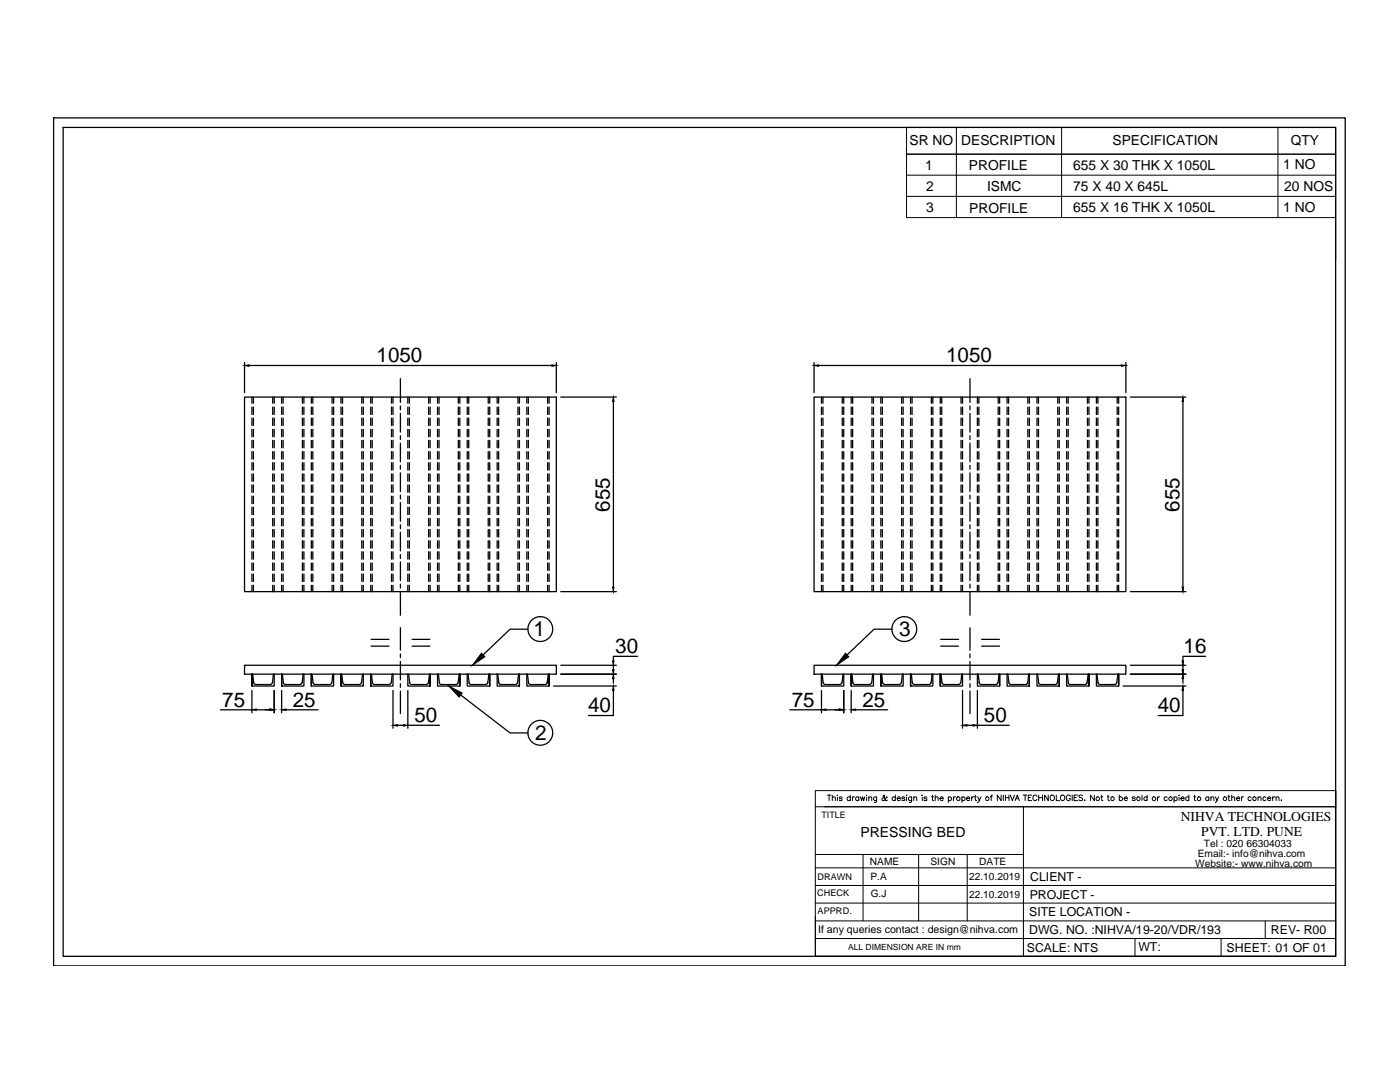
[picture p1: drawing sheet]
<svg xmlns="http://www.w3.org/2000/svg" width="279mm" height="216mm" viewBox="0 0 279 216" stroke-linecap="round" stroke-linejoin="round" font-family="sans-serif">
<!-- layer: 0 -->
<g fill="none" stroke="#000" stroke-width=".25">
<path d="M10.7 23.5h257.8v169.2h-257.8zM12.6 25.4h254v165.4h-254zM48.8 79.2h62.2v38.9h-62.2zM48.8 72.3v6M49.7 72.9h60.4M50.3 79.2v1.3M50.6 79.2v1.3M54.4 79.2v1.3M54.7 79.2v1.3M56.2 79.2v1.3M56.5 79.2v1.3M60.4 79.2v1.3"/>
<path d="M60.6 79.2v1.3M62.1 79.2v1.3M62.4 79.2v1.3M66.3 79.2v1.3M66.6 79.2v1.3M68.1 79.2v1.3M68.4 79.2v1.3M72.2 79.2v1.3M72.5 79.2v1.3M74 79.2v1.3M74.3 79.2v1.3M78.1 79.2v1.3"/>
<path d="M78.4 79.2v1.3M79.9 75.6v4.7M81.4 79.2v1.3M81.7 79.2v1.3M85.5 79.2v1.3M85.8 79.2v1.3M87.3 79.2v1.3M87.6 79.2v1.3M91.5 79.2v1.3M91.8 79.2v1.3M93.2 79.2v1.3M93.5 79.2v1.3"/>
<path d="M97.4 79.2v1.3M97.7 79.2v1.3M99.2 79.2v1.3M99.5 79.2v1.3M103.4 79.2v1.3M103.7 79.2v1.3M105.1 79.2v1.3M105.4 79.2v1.3M109.3 79.2v1.3M109.6 79.2v1.3M111 72.3v6M111.9 79.2h11.1"/>
<path d="M162.5 79.2h62.2v38.9h-62.2zM162.5 72.3v6M163.4 72.9h60.4M163.9 79.2v1.3M164.2 79.2v1.3M168.1 79.2v1.3M168.4 79.2v1.3M169.9 79.2v1.3M170.2 79.2v1.3M174 79.2v1.3M174.3 79.2v1.3M175.8 79.2v1.3"/>
<path d="M176.1 79.2v1.3M179.9 79.2v1.3M180.2 79.2v1.3M181.7 79.2v1.3M182 79.2v1.3M185.9 79.2v1.3M186.2 79.2v1.3M187.6 79.2v1.3M187.9 79.2v1.3M191.8 79.2v1.3M192.1 79.2v1.3M193.6 75.6v4.7"/>
<path d="M195.1 79.2v1.3M195.4 79.2v1.3M199.2 79.2v1.3M199.5 79.2v1.3M201 79.2v1.3M201.3 79.2v1.3M205.1 79.2v1.3M205.4 79.2v1.3M207 79.2v1.3M207.2 79.2v1.3M211.1 79.2v1.3M211.4 79.2v1.3"/>
<path d="M212.9 79.2v1.3M213.2 79.2v1.3M217 79.2v1.3M217.3 79.2v1.3M218.8 79.2v1.3M219.1 79.2v1.3M223 79.2v1.3M223.3 79.2v1.3M224.7 72.3v6M225.6 79.2h11.1M50.3 81.2v1.5M50.3 83.4v1.5"/>
<path d="M50.3 85.7v1.5M50.3 87.9v1.5M50.3 90.1v1.5M50.3 92.3v1.5M50.3 94.6v1.4M50.3 96.8v1.4M50.3 99v1.5M50.6 81.2v1.5M50.6 83.4v1.5M50.6 85.7v1.5M50.6 87.9v1.5M50.6 90.1v1.5"/>
<path d="M50.6 92.3v1.5M50.6 94.6v1.4M50.6 96.8v1.4M50.6 99v1.5M54.4 81.2v1.5M54.4 83.4v1.5M54.4 85.7v1.5M54.4 87.9v1.5M54.4 90.1v1.5M54.4 92.3v1.5M54.4 94.6v1.4M54.4 96.8v1.4"/>
<path d="M54.4 99v1.5M54.7 81.2v1.5M54.7 83.4v1.5M54.7 85.7v1.5M54.7 87.9v1.5M54.7 90.1v1.5M54.7 92.3v1.5M54.7 94.6v1.4M54.7 96.8v1.4M54.7 99v1.5M56.2 81.2v1.5M56.2 83.4v1.5"/>
<path d="M56.2 85.7v1.5M56.2 87.9v1.5M56.2 90.1v1.5M56.2 92.3v1.5M56.2 94.6v1.4M56.2 96.8v1.4M56.2 99v1.5M56.5 81.2v1.5M56.5 83.4v1.5M56.5 85.7v1.5M56.5 87.9v1.5M56.5 90.1v1.5"/>
<path d="M56.5 92.3v1.5M56.5 94.6v1.4M56.5 96.8v1.4M56.5 99v1.5M60.4 81.2v1.5M60.4 83.4v1.5M60.4 85.7v1.5M60.4 87.9v1.5M60.4 90.1v1.5M60.4 92.3v1.5M60.4 94.6v1.4M60.4 96.8v1.4"/>
<path d="M60.4 99v1.5M60.6 81.2v1.5M60.6 83.4v1.5M60.6 85.7v1.5M60.6 87.9v1.5M60.6 90.1v1.5M60.6 92.3v1.5M60.6 94.6v1.4M60.6 96.8v1.4M60.6 99v1.5M62.1 81.2v1.5M62.1 83.4v1.5"/>
<path d="M62.1 85.7v1.5M62.1 87.9v1.5M62.1 90.1v1.5M62.1 92.3v1.5M62.1 94.6v1.4M62.1 96.8v1.4M62.1 99v1.5M62.4 81.2v1.5M62.4 83.4v1.5M62.4 85.7v1.5M62.4 87.9v1.5M62.4 90.1v1.5"/>
<path d="M62.4 92.3v1.5M62.4 94.6v1.4M62.4 96.8v1.4M62.4 99v1.5M66.3 81.2v1.5M66.3 83.4v1.5M66.3 85.7v1.5M66.3 87.9v1.5M66.3 90.1v1.5M66.3 92.3v1.5M66.3 94.6v1.4M66.3 96.8v1.4"/>
<path d="M66.3 99v1.5M66.6 81.2v1.5M66.6 83.4v1.5M66.6 85.7v1.5M66.6 87.9v1.5M66.6 90.1v1.5M66.6 92.3v1.5M66.6 94.6v1.4M66.6 96.8v1.4M66.6 99v1.5M68.1 81.2v1.5M68.1 83.4v1.5"/>
<path d="M68.1 85.7v1.5M68.1 87.9v1.5M68.1 90.1v1.5M68.1 92.3v1.5M68.1 94.6v1.4M68.1 96.8v1.4M68.1 99v1.5M68.4 81.2v1.5M68.4 83.4v1.5M68.4 85.7v1.5M68.4 87.9v1.5M68.4 90.1v1.5"/>
<path d="M68.4 92.3v1.5M68.4 94.6v1.4M68.4 96.8v1.4M68.4 99v1.5M72.2 81.2v1.5M72.2 83.4v1.5M72.2 85.7v1.5M72.2 87.9v1.5M72.2 90.1v1.5M72.2 92.3v1.5M72.2 94.6v1.4M72.2 96.8v1.4"/>
<path d="M72.2 99v1.5M72.5 81.2v1.5M72.5 83.4v1.5M72.5 85.7v1.5M72.5 87.9v1.5M72.5 90.1v1.5M72.5 92.3v1.5M72.5 94.6v1.4M72.5 96.8v1.4M72.5 99v1.5M74 81.2v1.5M74 83.4v1.5"/>
<path d="M74 85.7v1.5M74 87.9v1.5M74 90.1v1.5M74 92.3v1.5M74 94.6v1.4M74 96.8v1.4M74 99v1.5M74.3 81.2v1.5M74.3 83.4v1.5M74.3 85.7v1.5M74.3 87.9v1.5M74.3 90.1v1.5"/>
<path d="M74.3 92.3v1.5M74.3 94.6v1.4M74.3 96.8v1.4M74.3 99v1.5M78.1 81.2v1.5M78.1 83.4v1.5M78.1 85.7v1.5M78.1 87.9v1.5M78.1 90.1v1.5M78.1 92.3v1.5M78.1 94.6v1.4M78.1 96.8v1.4"/>
<path d="M78.1 99v1.5M78.4 81.2v1.5M78.4 83.4v1.5M78.4 85.7v1.5M78.4 87.9v1.5M78.4 90.1v1.5M78.4 92.3v1.5M78.4 94.6v1.4M78.4 96.8v1.4M78.4 99v1.5M79.9 81v.8M79.9 82.5v3.7"/>
<path d="M79.9 86.9v.8M79.9 88.4v3.7M79.9 92.9v.7M79.9 94.3v3.8M79.9 98.8v.8M81.4 81.2v1.5M81.4 83.4v1.5M81.4 85.7v1.5M81.4 87.9v1.5M81.4 90.1v1.5M81.4 92.3v1.5M81.4 94.6v1.4"/>
<path d="M81.4 96.8v1.4M81.4 99v1.5M81.7 81.2v1.5M81.7 83.4v1.5M81.7 85.7v1.5M81.7 87.9v1.5M81.7 90.1v1.5M81.7 92.3v1.5M81.7 94.6v1.4M81.7 96.8v1.4M81.7 99v1.5M85.5 81.2v1.5"/>
<path d="M85.5 83.4v1.5M85.5 85.7v1.5M85.5 87.9v1.5M85.5 90.1v1.5M85.5 92.3v1.5M85.5 94.6v1.4M85.5 96.8v1.4M85.5 99v1.5M85.8 81.2v1.5M85.8 83.4v1.5M85.8 85.7v1.5M85.8 87.9v1.5"/>
<path d="M85.8 90.1v1.5M85.8 92.3v1.5M85.8 94.6v1.4M85.8 96.8v1.4M85.8 99v1.5M87.3 81.2v1.5M87.3 83.4v1.5M87.3 85.7v1.5M87.3 87.9v1.5M87.3 90.1v1.5M87.3 92.3v1.5M87.3 94.6v1.4"/>
<path d="M87.3 96.8v1.4M87.3 99v1.5M87.6 81.2v1.5M87.6 83.4v1.5M87.6 85.7v1.5M87.6 87.9v1.5M87.6 90.1v1.5M87.6 92.3v1.5M87.6 94.6v1.4M87.6 96.8v1.4M87.6 99v1.5M91.5 81.2v1.5"/>
<path d="M91.5 83.4v1.5M91.5 85.7v1.5M91.5 87.9v1.5M91.5 90.1v1.5M91.5 92.3v1.5M91.5 94.6v1.4M91.5 96.8v1.4M91.5 99v1.5M91.8 81.2v1.5M91.8 83.4v1.5M91.8 85.7v1.5M91.8 87.9v1.5"/>
<path d="M91.8 90.1v1.5M91.8 92.3v1.5M91.8 94.6v1.4M91.8 96.8v1.4M91.8 99v1.5M93.2 81.2v1.5M93.2 83.4v1.5M93.2 85.7v1.5M93.2 87.9v1.5M93.2 90.1v1.5M93.2 92.3v1.5M93.2 94.6v1.4"/>
<path d="M93.2 96.8v1.4M93.2 99v1.5M93.5 81.2v1.5M93.5 83.4v1.5M93.5 85.7v1.5M93.5 87.9v1.5M93.5 90.1v1.5M93.5 92.3v1.5M93.5 94.6v1.4M93.5 96.8v1.4M93.5 99v1.5M97.4 81.2v1.5"/>
<path d="M97.4 83.4v1.5M97.4 85.7v1.5M97.4 87.9v1.5M97.4 90.1v1.5M97.4 92.3v1.5M97.4 94.6v1.4M97.4 96.8v1.4M97.4 99v1.5M97.7 81.2v1.5M97.7 83.4v1.5M97.7 85.7v1.5M97.7 87.9v1.5"/>
<path d="M97.7 90.1v1.5M97.7 92.3v1.5M97.7 94.6v1.4M97.7 96.8v1.4M97.7 99v1.5M99.2 81.2v1.5M99.2 83.4v1.5M99.2 85.7v1.5M99.2 87.9v1.5M99.2 90.1v1.5M99.2 92.3v1.5M99.2 94.6v1.4"/>
<path d="M99.2 96.8v1.4M99.2 99v1.5M99.5 81.2v1.5M99.5 83.4v1.5M99.5 85.7v1.5M99.5 87.9v1.5M99.5 90.1v1.5M99.5 92.3v1.5M99.5 94.6v1.4M99.5 96.8v1.4M99.5 99v1.5M103.4 81.2v1.5"/>
<path d="M103.4 83.4v1.5M103.4 85.7v1.5M103.4 87.9v1.5M103.4 90.1v1.5M103.4 92.3v1.5M103.4 94.6v1.4M103.4 96.8v1.4M103.4 99v1.5M103.7 81.2v1.5M103.7 83.4v1.5M103.7 85.7v1.5M103.7 87.9v1.5"/>
<path d="M103.7 90.1v1.5M103.7 92.3v1.5M103.7 94.6v1.4M103.7 96.8v1.4M103.7 99v1.5M105.1 81.2v1.5M105.1 83.4v1.5M105.1 85.7v1.5M105.1 87.9v1.5M105.1 90.1v1.5M105.1 92.3v1.5M105.1 94.6v1.4"/>
<path d="M105.1 96.8v1.4M105.1 99v1.5M105.4 81.2v1.5M105.4 83.4v1.5M105.4 85.7v1.5M105.4 87.9v1.5M105.4 90.1v1.5M105.4 92.3v1.5M105.4 94.6v1.4M105.4 96.8v1.4M105.4 99v1.5M109.3 81.2v1.5"/>
<path d="M109.3 83.4v1.5M109.3 85.7v1.5M109.3 87.9v1.5M109.3 90.1v1.5M109.3 92.3v1.5M109.3 94.6v1.4M109.3 96.8v1.4M109.3 99v1.5M109.6 81.2v1.5M109.6 83.4v1.5M109.6 85.7v1.5M109.6 87.9v1.5"/>
<path d="M109.6 90.1v1.5M109.6 92.3v1.5M109.6 94.6v1.4M109.6 96.8v1.4M109.6 99v1.5M122.4 80.1v37.1M163.9 81.2v1.5M163.9 83.4v1.5M163.9 85.7v1.5M163.9 87.9v1.5M163.9 90.1v1.5M163.9 92.3v1.5"/>
<path d="M163.9 94.6v1.4M163.9 96.8v1.4M163.9 99v1.5M164.2 81.2v1.5M164.2 83.4v1.5M164.2 85.7v1.5M164.2 87.9v1.5M164.2 90.1v1.5M164.2 92.3v1.5M164.2 94.6v1.4M164.2 96.8v1.4M164.2 99v1.5"/>
<path d="M168.1 81.2v1.5M168.1 83.4v1.5M168.1 85.7v1.5M168.1 87.9v1.5M168.1 90.1v1.5M168.1 92.3v1.5M168.1 94.6v1.4M168.1 96.8v1.4M168.1 99v1.5M168.4 81.2v1.5M168.4 83.4v1.5M168.4 85.7v1.5"/>
<path d="M168.4 87.9v1.5M168.4 90.1v1.5M168.4 92.3v1.5M168.4 94.6v1.4M168.4 96.8v1.4M168.4 99v1.5M169.9 81.2v1.5M169.9 83.4v1.5M169.9 85.7v1.5M169.9 87.9v1.5M169.9 90.1v1.5M169.9 92.3v1.5"/>
<path d="M169.9 94.6v1.4M169.9 96.8v1.4M169.9 99v1.5M170.2 81.2v1.5M170.2 83.4v1.5M170.2 85.7v1.5M170.2 87.9v1.5M170.2 90.1v1.5M170.2 92.3v1.5M170.2 94.6v1.4M170.2 96.8v1.4M170.2 99v1.5"/>
<path d="M174 81.2v1.5M174 83.4v1.5M174 85.7v1.5M174 87.9v1.5M174 90.1v1.5M174 92.3v1.5M174 94.6v1.4M174 96.8v1.4M174 99v1.5M174.3 81.2v1.5M174.3 83.4v1.5M174.3 85.7v1.5"/>
<path d="M174.3 87.9v1.5M174.3 90.1v1.5M174.3 92.3v1.5M174.3 94.6v1.4M174.3 96.8v1.4M174.3 99v1.5M175.8 81.2v1.5M175.8 83.4v1.5M175.8 85.7v1.5M175.8 87.9v1.5M175.8 90.1v1.5M175.8 92.3v1.5"/>
<path d="M175.8 94.6v1.4M175.8 96.8v1.4M175.8 99v1.5M176.1 81.2v1.5M176.1 83.4v1.5M176.1 85.7v1.5M176.1 87.9v1.5M176.1 90.1v1.5M176.1 92.3v1.5M176.1 94.6v1.4M176.1 96.8v1.4M176.1 99v1.5"/>
<path d="M179.9 81.2v1.5M179.9 83.4v1.5M179.9 85.7v1.5M179.9 87.9v1.5M179.9 90.1v1.5M179.9 92.3v1.5M179.9 94.6v1.4M179.9 96.8v1.4M179.9 99v1.5M180.2 81.2v1.5M180.2 83.4v1.5M180.2 85.7v1.5"/>
<path d="M180.2 87.9v1.5M180.2 90.1v1.5M180.2 92.3v1.5M180.2 94.6v1.4M180.2 96.8v1.4M180.2 99v1.5M181.7 81.2v1.5M181.7 83.4v1.5M181.7 85.7v1.5M181.7 87.9v1.5M181.7 90.1v1.5M181.7 92.3v1.5"/>
<path d="M181.7 94.6v1.4M181.7 96.8v1.4M181.7 99v1.5M182 81.2v1.5M182 83.4v1.5M182 85.7v1.5M182 87.9v1.5M182 90.1v1.5M182 92.3v1.5M182 94.6v1.4M182 96.8v1.4M182 99v1.5"/>
<path d="M185.9 81.2v1.5M185.9 83.4v1.5M185.9 85.7v1.5M185.9 87.9v1.5M185.9 90.1v1.5M185.9 92.3v1.5M185.9 94.6v1.4M185.9 96.8v1.4M185.9 99v1.5M186.2 81.2v1.5M186.2 83.4v1.5M186.2 85.7v1.5"/>
<path d="M186.2 87.9v1.5M186.2 90.1v1.5M186.2 92.3v1.5M186.2 94.6v1.4M186.2 96.8v1.4M186.2 99v1.5M187.6 81.2v1.5M187.6 83.4v1.5M187.6 85.7v1.5M187.6 87.9v1.5M187.6 90.1v1.5M187.6 92.3v1.5"/>
<path d="M187.6 94.6v1.4M187.6 96.8v1.4M187.6 99v1.5M187.9 81.2v1.5M187.9 83.4v1.5M187.9 85.7v1.5M187.9 87.9v1.5M187.9 90.1v1.5M187.9 92.3v1.5M187.9 94.6v1.4M187.9 96.8v1.4M187.9 99v1.5"/>
<path d="M191.8 81.2v1.5M191.8 83.4v1.5M191.8 85.7v1.5M191.8 87.9v1.5M191.8 90.1v1.5M191.8 92.3v1.5M191.8 94.6v1.4M191.8 96.8v1.4M191.8 99v1.5M192.1 81.2v1.5M192.1 83.4v1.5M192.1 85.7v1.5"/>
<path d="M192.1 87.9v1.5M192.1 90.1v1.5M192.1 92.3v1.5M192.1 94.6v1.4M192.1 96.8v1.4M192.1 99v1.5M193.6 81v.8M193.6 82.5v3.7M193.6 86.9v.8M193.6 88.4v3.7M193.6 92.9v.7M193.6 94.3v3.8"/>
<path d="M193.6 98.8v.8M195.1 81.2v1.5M195.1 83.4v1.5M195.1 85.7v1.5M195.1 87.9v1.5M195.1 90.1v1.5M195.1 92.3v1.5M195.1 94.6v1.4M195.1 96.8v1.4M195.1 99v1.5M195.4 81.2v1.5M195.4 83.4v1.5"/>
<path d="M195.4 85.7v1.5M195.4 87.9v1.5M195.4 90.1v1.5M195.4 92.3v1.5M195.4 94.6v1.4M195.4 96.8v1.4M195.4 99v1.5M199.2 81.2v1.5M199.2 83.4v1.5M199.2 85.7v1.5M199.2 87.9v1.5M199.2 90.1v1.5"/>
<path d="M199.2 92.3v1.5M199.2 94.6v1.4M199.2 96.8v1.4M199.2 99v1.5M199.5 81.2v1.5M199.5 83.4v1.5M199.5 85.7v1.5M199.5 87.9v1.5M199.5 90.1v1.5M199.5 92.3v1.5M199.5 94.6v1.4M199.5 96.8v1.4"/>
<path d="M199.5 99v1.5M201 81.2v1.5M201 83.4v1.5M201 85.7v1.5M201 87.9v1.5M201 90.1v1.5M201 92.3v1.5M201 94.6v1.4M201 96.8v1.4M201 99v1.5M201.3 81.2v1.5M201.3 83.4v1.5"/>
<path d="M201.3 85.7v1.5M201.3 87.9v1.5M201.3 90.1v1.5M201.3 92.3v1.5M201.3 94.6v1.4M201.3 96.8v1.4M201.3 99v1.5M205.1 81.2v1.5M205.1 83.4v1.5M205.1 85.7v1.5M205.1 87.9v1.5M205.1 90.1v1.5"/>
<path d="M205.1 92.3v1.5M205.1 94.6v1.4M205.1 96.8v1.4M205.1 99v1.5M205.4 81.2v1.5M205.4 83.4v1.5M205.4 85.7v1.5M205.4 87.9v1.5M205.4 90.1v1.5M205.4 92.3v1.5M205.4 94.6v1.4M205.4 96.8v1.4"/>
<path d="M205.4 99v1.5M207 81.2v1.5M207 83.4v1.5M207 85.7v1.5M207 87.9v1.5M207 90.1v1.5M207 92.3v1.5M207 94.6v1.4M207 96.8v1.4M207 99v1.5M207.2 81.2v1.5M207.2 83.4v1.5"/>
<path d="M207.2 85.7v1.5M207.2 87.9v1.5M207.2 90.1v1.5M207.2 92.3v1.5M207.2 94.6v1.4M207.2 96.8v1.4M207.2 99v1.5M211.1 81.2v1.5M211.1 83.4v1.5M211.1 85.7v1.5M211.1 87.9v1.5M211.1 90.1v1.5"/>
<path d="M211.1 92.3v1.5M211.1 94.6v1.4M211.1 96.8v1.4M211.1 99v1.5M211.4 81.2v1.5M211.4 83.4v1.5M211.4 85.7v1.5M211.4 87.9v1.5M211.4 90.1v1.5M211.4 92.3v1.5M211.4 94.6v1.4M211.4 96.8v1.4"/>
<path d="M211.4 99v1.5M212.9 81.2v1.5M212.9 83.4v1.5M212.9 85.7v1.5M212.9 87.9v1.5M212.9 90.1v1.5M212.9 92.3v1.5M212.9 94.6v1.4M212.9 96.8v1.4M212.9 99v1.5M213.2 81.2v1.5M213.2 83.4v1.5"/>
<path d="M213.2 85.7v1.5M213.2 87.9v1.5M213.2 90.1v1.5M213.2 92.3v1.5M213.2 94.6v1.4M213.2 96.8v1.4M213.2 99v1.5M217 81.2v1.5M217 83.4v1.5M217 85.7v1.5M217 87.9v1.5M217 90.1v1.5"/>
<path d="M217 92.3v1.5M217 94.6v1.4M217 96.8v1.4M217 99v1.5M217.3 81.2v1.5M217.3 83.4v1.5M217.3 85.7v1.5M217.3 87.9v1.5M217.3 90.1v1.5M217.3 92.3v1.5M217.3 94.6v1.4M217.3 96.8v1.4"/>
<path d="M217.3 99v1.5M218.8 81.2v1.5M218.8 83.4v1.5M218.8 85.7v1.5M218.8 87.9v1.5M218.8 90.1v1.5M218.8 92.3v1.5M218.8 94.6v1.4M218.8 96.8v1.4M218.8 99v1.5M219.1 81.2v1.5M219.1 83.4v1.5"/>
<path d="M219.1 85.7v1.5M219.1 87.9v1.5M219.1 90.1v1.5M219.1 92.3v1.5M219.1 94.6v1.4M219.1 96.8v1.4M219.1 99v1.5M223 81.2v1.5M223 83.4v1.5M223 85.7v1.5M223 87.9v1.5M223 90.1v1.5"/>
<path d="M223 92.3v1.5M223 94.6v1.4M223 96.8v1.4M223 99v1.5M223.3 81.2v1.5M223.3 83.4v1.5M223.3 85.7v1.5M223.3 87.9v1.5M223.3 90.1v1.5M223.3 92.3v1.5M223.3 94.6v1.4M223.3 96.8v1.4"/>
<path d="M223.3 99v1.5M236.1 80.1v37.1M50.3 101.2v1.5M50.3 103.4v1.5M50.3 105.6v1.5M50.3 107.9v1.5M50.3 110.1v1.5M50.3 112.3v1.5M50.3 114.5v1.5M50.3 116.8v1.3M50.6 101.2v1.5M50.6 103.4v1.5"/>
<path d="M50.6 105.6v1.5M50.6 107.9v1.5M50.6 110.1v1.5M50.6 112.3v1.5M50.6 114.5v1.5M50.6 116.8v1.3M54.4 101.2v1.5M54.4 103.4v1.5M54.4 105.6v1.5M54.4 107.9v1.5M54.4 110.1v1.5M54.4 112.3v1.5"/>
<path d="M54.4 114.5v1.5M54.4 116.8v1.3M54.7 101.2v1.5M54.7 103.4v1.5M54.7 105.6v1.5M54.7 107.9v1.5M54.7 110.1v1.5M54.7 112.3v1.5M54.7 114.5v1.5M54.7 116.8v1.3M56.2 101.2v1.5M56.2 103.4v1.5"/>
<path d="M56.2 105.6v1.5M56.2 107.9v1.5M56.2 110.1v1.5M56.2 112.3v1.5M56.2 114.5v1.5M56.2 116.8v1.3M56.5 101.2v1.5M56.5 103.4v1.5M56.5 105.6v1.5M56.5 107.9v1.5M56.5 110.1v1.5M56.5 112.3v1.5"/>
<path d="M56.5 114.5v1.5M56.5 116.8v1.3M60.4 101.2v1.5M60.4 103.4v1.5M60.4 105.6v1.5M60.4 107.9v1.5M60.4 110.1v1.5M60.4 112.3v1.5M60.4 114.5v1.5M60.4 116.8v1.3M60.6 101.2v1.5M60.6 103.4v1.5"/>
<path d="M60.6 105.6v1.5M60.6 107.9v1.5M60.6 110.1v1.5M60.6 112.3v1.5M60.6 114.5v1.5M60.6 116.8v1.3M62.1 101.2v1.5M62.1 103.4v1.5M62.1 105.6v1.5M62.1 107.9v1.5M62.1 110.1v1.5M62.1 112.3v1.5"/>
<path d="M62.1 114.5v1.5M62.1 116.8v1.3M62.4 101.2v1.5M62.4 103.4v1.5M62.4 105.6v1.5M62.4 107.9v1.5M62.4 110.1v1.5M62.4 112.3v1.5M62.4 114.5v1.5M62.4 116.8v1.3M66.3 101.2v1.5M66.3 103.4v1.5"/>
<path d="M66.3 105.6v1.5M66.3 107.9v1.5M66.3 110.1v1.5M66.3 112.3v1.5M66.3 114.5v1.5M66.3 116.8v1.3M66.6 101.2v1.5M66.6 103.4v1.5M66.6 105.6v1.5M66.6 107.9v1.5M66.6 110.1v1.5M66.6 112.3v1.5"/>
<path d="M66.6 114.5v1.5M66.6 116.8v1.3M68.1 101.2v1.5M68.1 103.4v1.5M68.1 105.6v1.5M68.1 107.9v1.5M68.1 110.1v1.5M68.1 112.3v1.5M68.1 114.5v1.5M68.1 116.8v1.3M68.4 101.2v1.5M68.4 103.4v1.5"/>
<path d="M68.4 105.6v1.5M68.4 107.9v1.5M68.4 110.1v1.5M68.4 112.3v1.5M68.4 114.5v1.5M68.4 116.8v1.3M72.2 101.2v1.5M72.2 103.4v1.5M72.2 105.6v1.5M72.2 107.9v1.5M72.2 110.1v1.5M72.2 112.3v1.5"/>
<path d="M72.2 114.5v1.5M72.2 116.8v1.3M72.5 101.2v1.5M72.5 103.4v1.5M72.5 105.6v1.5M72.5 107.9v1.5M72.5 110.1v1.5M72.5 112.3v1.5M72.5 114.5v1.5M72.5 116.8v1.3M74 101.2v1.5M74 103.4v1.5"/>
<path d="M74 105.6v1.5M74 107.9v1.5M74 110.1v1.5M74 112.3v1.5M74 114.5v1.5M74 116.8v1.3M74.3 101.2v1.5M74.3 103.4v1.5M74.3 105.6v1.5M74.3 107.9v1.5M74.3 110.1v1.5M74.3 112.3v1.5"/>
<path d="M74.3 114.5v1.5M74.3 116.8v1.3M78.1 101.2v1.5M78.1 103.4v1.5M78.1 105.6v1.5M78.1 107.9v1.5M78.1 110.1v1.5M78.1 112.3v1.5M78.1 114.5v1.5M78.1 116.8v1.3M78.4 101.2v1.5M78.4 103.4v1.5"/>
<path d="M78.4 105.6v1.5M78.4 107.9v1.5M78.4 110.1v1.5M78.4 112.3v1.5M78.4 114.5v1.5M78.4 116.8v1.3M79.9 100.3v3.7M79.9 104.7v.8M79.9 106.2v3.7M79.9 110.6v.8M79.9 112.1v3.8M79.9 116.6v.7"/>
<path d="M79.9 118.1v4.7M81.4 101.2v1.5M81.4 103.4v1.5M81.4 105.6v1.5M81.4 107.9v1.5M81.4 110.1v1.5M81.4 112.3v1.5M81.4 114.5v1.5M81.4 116.8v1.3M81.7 101.2v1.5M81.7 103.4v1.5M81.7 105.6v1.5"/>
<path d="M81.7 107.9v1.5M81.7 110.1v1.5M81.7 112.3v1.5M81.7 114.5v1.5M81.7 116.8v1.3M85.5 101.2v1.5M85.5 103.4v1.5M85.5 105.6v1.5M85.5 107.9v1.5M85.5 110.1v1.5M85.5 112.3v1.5M85.5 114.5v1.5"/>
<path d="M85.5 116.8v1.3M85.8 101.2v1.5M85.8 103.4v1.5M85.8 105.6v1.5M85.8 107.9v1.5M85.8 110.1v1.5M85.8 112.3v1.5M85.8 114.5v1.5M85.8 116.8v1.3M87.3 101.2v1.5M87.3 103.4v1.5M87.3 105.6v1.5"/>
<path d="M87.3 107.9v1.5M87.3 110.1v1.5M87.3 112.3v1.5M87.3 114.5v1.5M87.3 116.8v1.3M87.6 101.2v1.5M87.6 103.4v1.5M87.6 105.6v1.5M87.6 107.9v1.5M87.6 110.1v1.5M87.6 112.3v1.5M87.6 114.5v1.5"/>
<path d="M87.6 116.8v1.3M91.5 101.2v1.5M91.5 103.4v1.5M91.5 105.6v1.5M91.5 107.9v1.5M91.5 110.1v1.5M91.5 112.3v1.5M91.5 114.5v1.5M91.5 116.8v1.3M91.8 101.2v1.5M91.8 103.4v1.5M91.8 105.6v1.5"/>
<path d="M91.8 107.9v1.5M91.8 110.1v1.5M91.8 112.3v1.5M91.8 114.5v1.5M91.8 116.8v1.3M93.2 101.2v1.5M93.2 103.4v1.5M93.2 105.6v1.5M93.2 107.9v1.5M93.2 110.1v1.5M93.2 112.3v1.5M93.2 114.5v1.5"/>
<path d="M93.2 116.8v1.3M93.5 101.2v1.5M93.5 103.4v1.5M93.5 105.6v1.5M93.5 107.9v1.5M93.5 110.1v1.5M93.5 112.3v1.5M93.5 114.5v1.5M93.5 116.8v1.3M97.4 101.2v1.5M97.4 103.4v1.5M97.4 105.6v1.5"/>
<path d="M97.4 107.9v1.5M97.4 110.1v1.5M97.4 112.3v1.5M97.4 114.5v1.5M97.4 116.8v1.3M97.7 101.2v1.5M97.7 103.4v1.5M97.7 105.6v1.5M97.7 107.9v1.5M97.7 110.1v1.5M97.7 112.3v1.5M97.7 114.5v1.5"/>
<path d="M97.7 116.8v1.3M99.2 101.2v1.5M99.2 103.4v1.5M99.2 105.6v1.5M99.2 107.9v1.5M99.2 110.1v1.5M99.2 112.3v1.5M99.2 114.5v1.5M99.2 116.8v1.3M99.5 101.2v1.5M99.5 103.4v1.5M99.5 105.6v1.5"/>
<path d="M99.5 107.9v1.5M99.5 110.1v1.5M99.5 112.3v1.5M99.5 114.5v1.5M99.5 116.8v1.3M103.4 101.2v1.5M103.4 103.4v1.5M103.4 105.6v1.5M103.4 107.9v1.5M103.4 110.1v1.5M103.4 112.3v1.5M103.4 114.5v1.5"/>
<path d="M103.4 116.8v1.3M103.7 101.2v1.5M103.7 103.4v1.5M103.7 105.6v1.5M103.7 107.9v1.5M103.7 110.1v1.5M103.7 112.3v1.5M103.7 114.5v1.5M103.7 116.8v1.3M105.1 101.2v1.5M105.1 103.4v1.5M105.1 105.6v1.5"/>
<path d="M105.1 107.9v1.5M105.1 110.1v1.5M105.1 112.3v1.5M105.1 114.5v1.5M105.1 116.8v1.3M105.4 101.2v1.5M105.4 103.4v1.5M105.4 105.6v1.5M105.4 107.9v1.5M105.4 110.1v1.5M105.4 112.3v1.5M105.4 114.5v1.5"/>
<path d="M105.4 116.8v1.3M109.3 101.2v1.5M109.3 103.4v1.5M109.3 105.6v1.5M109.3 107.9v1.5M109.3 110.1v1.5M109.3 112.3v1.5M109.3 114.5v1.5M109.3 116.8v1.3M109.6 101.2v1.5M109.6 103.4v1.5M109.6 105.6v1.5"/>
<path d="M109.6 107.9v1.5M109.6 110.1v1.5M109.6 112.3v1.5M109.6 114.5v1.5M109.6 116.8v1.3M111.9 118.1h11.1M163.9 101.2v1.5M163.9 103.4v1.5M163.9 105.6v1.5M163.9 107.9v1.5M163.9 110.1v1.5M163.9 112.3v1.5"/>
<path d="M163.9 114.5v1.5M163.9 116.8v1.3M164.2 101.2v1.5M164.2 103.4v1.5M164.2 105.6v1.5M164.2 107.9v1.5M164.2 110.1v1.5M164.2 112.3v1.5M164.2 114.5v1.5M164.2 116.8v1.3M168.1 101.2v1.5M168.1 103.4v1.5"/>
<path d="M168.1 105.6v1.5M168.1 107.9v1.5M168.1 110.1v1.5M168.1 112.3v1.5M168.1 114.5v1.5M168.1 116.8v1.3M168.4 101.2v1.5M168.4 103.4v1.5M168.4 105.6v1.5M168.4 107.9v1.5M168.4 110.1v1.5M168.4 112.3v1.5"/>
<path d="M168.4 114.5v1.5M168.4 116.8v1.3M169.9 101.2v1.5M169.9 103.4v1.5M169.9 105.6v1.5M169.9 107.9v1.5M169.9 110.1v1.5M169.9 112.3v1.5M169.9 114.5v1.5M169.9 116.8v1.3M170.2 101.2v1.5M170.2 103.4v1.5"/>
<path d="M170.2 105.6v1.5M170.2 107.9v1.5M170.2 110.1v1.5M170.2 112.3v1.5M170.2 114.5v1.5M170.2 116.8v1.3M174 101.2v1.5M174 103.4v1.5M174 105.6v1.5M174 107.9v1.5M174 110.1v1.5M174 112.3v1.5"/>
<path d="M174 114.5v1.5M174 116.8v1.3M174.3 101.2v1.5M174.3 103.4v1.5M174.3 105.6v1.5M174.3 107.9v1.5M174.3 110.1v1.5M174.3 112.3v1.5M174.3 114.5v1.5M174.3 116.8v1.3M175.8 101.2v1.5M175.8 103.4v1.5"/>
<path d="M175.8 105.6v1.5M175.8 107.9v1.5M175.8 110.1v1.5M175.8 112.3v1.5M175.8 114.5v1.5M175.8 116.8v1.3M176.1 101.2v1.5M176.1 103.4v1.5M176.1 105.6v1.5M176.1 107.9v1.5M176.1 110.1v1.5M176.1 112.3v1.5"/>
<path d="M176.1 114.5v1.5M176.1 116.8v1.3M179.9 101.2v1.5M179.9 103.4v1.5M179.9 105.6v1.5M179.9 107.9v1.5M179.9 110.1v1.5M179.9 112.3v1.5M179.9 114.5v1.5M179.9 116.8v1.3M180.2 101.2v1.5M180.2 103.4v1.5"/>
<path d="M180.2 105.6v1.5M180.2 107.9v1.5M180.2 110.1v1.5M180.2 112.3v1.5M180.2 114.5v1.5M180.2 116.8v1.3M181.7 101.2v1.5M181.7 103.4v1.5M181.7 105.6v1.5M181.7 107.9v1.5M181.7 110.1v1.5M181.7 112.3v1.5"/>
<path d="M181.7 114.5v1.5M181.7 116.8v1.3M182 101.2v1.5M182 103.4v1.5M182 105.6v1.5M182 107.9v1.5M182 110.1v1.5M182 112.3v1.5M182 114.5v1.5M182 116.8v1.3M185.9 101.2v1.5M185.9 103.4v1.5"/>
<path d="M185.9 105.6v1.5M185.9 107.9v1.5M185.9 110.1v1.5M185.9 112.3v1.5M185.9 114.5v1.5M185.9 116.8v1.3M186.2 101.2v1.5M186.2 103.4v1.5M186.2 105.6v1.5M186.2 107.9v1.5M186.2 110.1v1.5M186.2 112.3v1.5"/>
<path d="M186.2 114.5v1.5M186.2 116.8v1.3M187.6 101.2v1.5M187.6 103.4v1.5M187.6 105.6v1.5M187.6 107.9v1.5M187.6 110.1v1.5M187.6 112.3v1.5M187.6 114.5v1.5M187.6 116.8v1.3M187.9 101.2v1.5M187.9 103.4v1.5"/>
<path d="M187.9 105.6v1.5M187.9 107.9v1.5M187.9 110.1v1.5M187.9 112.3v1.5M187.9 114.5v1.5M187.9 116.8v1.3M191.8 101.2v1.5M191.8 103.4v1.5M191.8 105.6v1.5M191.8 107.9v1.5M191.8 110.1v1.5M191.8 112.3v1.5"/>
<path d="M191.8 114.5v1.5M191.8 116.8v1.3M192.1 101.2v1.5M192.1 103.4v1.5M192.1 105.6v1.5M192.1 107.9v1.5M192.1 110.1v1.5M192.1 112.3v1.5M192.1 114.5v1.5M192.1 116.8v1.3M193.6 100.3v3.7M193.6 104.7v.8"/>
<path d="M193.6 106.2v3.7M193.6 110.6v.8M193.6 112.1v3.8M193.6 116.6v.7M193.6 118.1v4.7M195.1 101.2v1.5M195.1 103.4v1.5M195.1 105.6v1.5M195.1 107.9v1.5M195.1 110.1v1.5M195.1 112.3v1.5M195.1 114.5v1.5"/>
<path d="M195.1 116.8v1.3M195.4 101.2v1.5M195.4 103.4v1.5M195.4 105.6v1.5M195.4 107.9v1.5M195.4 110.1v1.5M195.4 112.3v1.5M195.4 114.5v1.5M195.4 116.8v1.3M199.2 101.2v1.5M199.2 103.4v1.5M199.2 105.6v1.5"/>
<path d="M199.2 107.9v1.5M199.2 110.1v1.5M199.2 112.3v1.5M199.2 114.5v1.5M199.2 116.8v1.3M199.5 101.2v1.5M199.5 103.4v1.5M199.5 105.6v1.5M199.5 107.9v1.5M199.5 110.1v1.5M199.5 112.3v1.5M199.5 114.5v1.5"/>
<path d="M199.5 116.8v1.3M201 101.2v1.5M201 103.4v1.5M201 105.6v1.5M201 107.9v1.5M201 110.1v1.5M201 112.3v1.5M201 114.5v1.5M201 116.8v1.3M201.3 101.2v1.5M201.3 103.4v1.5M201.3 105.6v1.5"/>
<path d="M201.3 107.9v1.5M201.3 110.1v1.5M201.3 112.3v1.5M201.3 114.5v1.5M201.3 116.8v1.3M205.1 101.2v1.5M205.1 103.4v1.5M205.1 105.6v1.5M205.1 107.9v1.5M205.1 110.1v1.5M205.1 112.3v1.5M205.1 114.5v1.5"/>
<path d="M205.1 116.8v1.3M205.4 101.2v1.5M205.4 103.4v1.5M205.4 105.6v1.5M205.4 107.9v1.5M205.4 110.1v1.5M205.4 112.3v1.5M205.4 114.5v1.5M205.4 116.8v1.3M207 101.2v1.5M207 103.4v1.5M207 105.6v1.5"/>
<path d="M207 107.9v1.5M207 110.1v1.5M207 112.3v1.5M207 114.5v1.5M207 116.8v1.3M207.2 101.2v1.5M207.2 103.4v1.5M207.2 105.6v1.5M207.2 107.9v1.5M207.2 110.1v1.5M207.2 112.3v1.5M207.2 114.5v1.5"/>
<path d="M207.2 116.8v1.3M211.1 101.2v1.5M211.1 103.4v1.5M211.1 105.6v1.5M211.1 107.9v1.5M211.1 110.1v1.5M211.1 112.3v1.5M211.1 114.5v1.5M211.1 116.8v1.3M211.4 101.2v1.5M211.4 103.4v1.5M211.4 105.6v1.5"/>
<path d="M211.4 107.9v1.5M211.4 110.1v1.5M211.4 112.3v1.5M211.4 114.5v1.5M211.4 116.8v1.3M212.9 101.2v1.5M212.9 103.4v1.5M212.9 105.6v1.5M212.9 107.9v1.5M212.9 110.1v1.5M212.9 112.3v1.5M212.9 114.5v1.5"/>
<path d="M212.9 116.8v1.3M213.2 101.2v1.5M213.2 103.4v1.5M213.2 105.6v1.5M213.2 107.9v1.5M213.2 110.1v1.5M213.2 112.3v1.5M213.2 114.5v1.5M213.2 116.8v1.3M217 101.2v1.5M217 103.4v1.5M217 105.6v1.5"/>
<path d="M217 107.9v1.5M217 110.1v1.5M217 112.3v1.5M217 114.5v1.5M217 116.8v1.3M217.3 101.2v1.5M217.3 103.4v1.5M217.3 105.6v1.5M217.3 107.9v1.5M217.3 110.1v1.5M217.3 112.3v1.5M217.3 114.5v1.5"/>
<path d="M217.3 116.8v1.3M218.8 101.2v1.5M218.8 103.4v1.5M218.8 105.6v1.5M218.8 107.9v1.5M218.8 110.1v1.5M218.8 112.3v1.5M218.8 114.5v1.5M218.8 116.8v1.3M219.1 101.2v1.5M219.1 103.4v1.5M219.1 105.6v1.5"/>
<path d="M219.1 107.9v1.5M219.1 110.1v1.5M219.1 112.3v1.5M219.1 114.5v1.5M219.1 116.8v1.3M223 101.2v1.5M223 103.4v1.5M223 105.6v1.5M223 107.9v1.5M223 110.1v1.5M223 112.3v1.5M223 114.5v1.5"/>
<path d="M223 116.8v1.3M223.3 101.2v1.5M223.3 103.4v1.5M223.3 105.6v1.5M223.3 107.9v1.5M223.3 110.1v1.5M223.3 112.3v1.5M223.3 114.5v1.5M223.3 116.8v1.3M225.6 118.1h11.1M48.8 132.7h62.2v1.8h-62.2zM50.2 134.5l.2 .1"/>
<path d="M50.3 137.8v4.4M50.4 134.6l.3 1.8 .3 .2M51 136.6h3M54.3 136.2l-.3 .4M54.6 134.6l-.2 1.6M54.7 134.5l-.1 .1M54.7 134.5v2.4h-4.4v-2.4v2.4M54.7 137.8v4.4M56.2 134.5l.1 .1M56.2 137.8v4.4M56.4 134.6l.2 1.8 .3 .2M56.9 136.6h3"/>
<path d="M60.3 136.2l-.4 .4M60.5 134.6l-.2 1.6M60.6 134.5l-.1 .1M60.6 134.5v2.4h-4.4v-2.4v2.4M62.1 134.5l.2 .1M62.3 134.6l.2 1.8 .3 .2M62.9 136.6h3M66.2 136.2l-.4 .4M66.4 134.6l-.2 1.6M66.6 134.5l-.2 .1M66.6 134.5v2.4h-4.5v-2.4v2.4M68 134.5l.2 .1"/>
<path d="M68.2 134.6l.2 1.8 .4 .2M68.8 136.6h3M72.3 134.6l-.2 1.8-.3 .2M72.5 134.5l-.2 .1M72.5 134.5v2.4h-4.4v-2.4v2.4M74 134.5l.1 .1M74.1 127.6h3.5M74.1 128.9h3.5M74.2 134.6l.2 1.8 .3 .2M74.7 136.6h3M78 136.2l-.3 .4M78.3 134.6l-.2 1.6"/>
<path d="M78.4 134.5l-.1 .1M78.4 134.5v2.4h-4.4v-2.4v2.4M78.4 137.8v7.5M79.9 125.3v4.4M79.9 130.5v.7M79.9 132v3.7M79.9 136.4v.7M79.9 137.9v4.5M81.4 134.5v2.4h4.4v-2.4v2.4M81.4 137.8v7.5M81.4 134.5l.2 .1M81.6 134.6l.2 1.6"/>
<path d="M81.7 136.2l.4 .4M82.1 136.6h3.1M82.2 127.6h3.6M82.2 128.9h3.6M85.7 134.6l-.2 1.8-.4 .2M85.8 134.5l-.1 .1M87.3 134.5v2.4h4.5v-2.4v2.4M87.3 134.5l.2 .1M87.5 134.6l.2 1.6M87.7 136.2l.3 .4M88 136.6h3.1M91.6 134.6l-.2 1.8-.3 .2"/>
<path d="M91.8 134.5l-.2 .1M91.9 138.7l9.9 7.5h3.6M93.2 134.5v2.4h4.5v-2.4v2.4M93.3 134.5l.1 .1M93.4 134.6l.2 1.6M93.6 136.2l.3 .4M94 136.6h3M97.6 134.6l-.3 1.8-.3 .2M97.7 134.5l-.2 .1M99.2 134.5l.1 .1M99.2 134.5v2.4h4.5v-2.4v2.4M99.3 134.6l.3 1.8 .3 .2"/>
<path d="M99.9 136.6h3M103.5 134.6l-.3 1.8-.3 .2M103.6 134.5l-.2 .1M105.1 134.5l.2 .1M105.1 134.5v2.4h4.5v-2.4v2.4M105.3 134.6l.2 1.6M105.4 125.5h-3.6l-5.4 5.2M105.4 136.2l.4 .4M105.8 136.6h3.1M109.4 134.6l-.2 1.8-.4 .2M109.5 134.5l-.1 .1M110.5 136.9h12.5"/>
<path d="M111.9 134.5h11.1M111.9 132.7h11.1M122.4 137.8v5h-4.9M122.4 132.7v.9M122.4 135.4v.9M127.2 131h-4.8v.9M162.5 132.7h62.2v1.8h-62.2zM163.9 134.5l.2 .1M163.9 137.8v4.4M164.1 134.6l.2 1.8 .3 .2M164.7 136.6h3M168 136.2l-.4 .4"/>
<path d="M168.2 134.6l-.2 1.6M168.4 134.5l-.2 .1M168.4 134.5v2.4h-4.5v-2.4v2.4M168.4 137.8v4.4M169.8 134.5l.2 .1M169.9 137.8v4.4M170 134.6l.3 1.8 .3 .2M170.6 136.6h3M173.9 136.2l-.3 .4M174.1 134.6l-.1 1.6M174.3 134.5l-.2 .1M174.3 134.5v2.4h-4.4v-2.4v2.4"/>
<path d="M175.8 134.5l.1 .1M176 134.6l.2 1.8 .3 .2M176.5 136.6h3M178 125.5h-3.6l-5.3 5.2M179.9 136.2l-.4 .4M180.1 134.6l-.2 1.6M180.2 134.5l-.1 .1M180.2 134.5v2.4h-4.4v-2.4v2.4M181.7 134.5l.1 .1M181.9 134.6l.2 1.8 .3 .2M182.4 136.6h3M185.8 136.2l-.4 .4"/>
<path d="M186 134.6l-.2 1.6M186.2 134.5l-.2 .1M186.2 134.5v2.4h-4.5v-2.4v2.4M187.6 134.5l.2 .1M187.7 127.6h3.6M187.7 128.9h3.6M187.8 134.6l.2 1.8 .3 .2M188.4 136.6h3M191.9 134.6l-.2 1.8-.3 .2M192.1 134.5l-.2 .1M192.1 134.5v2.4h-4.5v-2.4v2.4M192.1 137.8v7.5"/>
<path d="M193.6 125.3v4.4M193.6 130.5v.7M193.6 132v3.7M193.6 136.4v.7M193.6 137.9v4.5M195.1 134.5v2.4h4.4v-2.4v2.4M195.1 137.8v7.5M195.1 134.5l.1 .1M195.2 134.6l.2 1.6M195.4 136.2l.4 .4M195.8 136.6h3M195.9 127.6h3.6"/>
<path d="M195.9 128.9h3.6M199.4 134.6l-.3 1.8-.3 .2M199.5 134.5l-.2 .1M201 134.5v2.4h4.4v-2.4v2.4M201 134.5l.2 .1M201.2 134.6l.2 1.6M201.3 136.2l.4 .4M201.7 136.6h3.1M205.3 134.6l-.3 1.8-.3 .2M205.4 134.5l-.1 .1M206.9 134.5l.2 .1M207 134.5v2.4h4.4v-2.4v2.4"/>
<path d="M207.1 134.6l.2 1.6M207.2 136.2l.4 .4M207.6 136.6h3.1M211.2 134.6l-.2 1.8-.3 .2M211.3 134.5l-.1 .1M212.9 134.5l.1 .1M212.9 134.5v2.4h4.4v-2.4v2.4M213 134.6l.2 1.6M213.2 136.2l.3 .4M213.6 136.6h3M217.2 134.6l-.3 1.8-.3 .2M217.3 134.5l-.2 .1"/>
<path d="M218.8 134.5l.1 .1M218.8 134.5v2.4h4.5v-2.4v2.4M218.9 134.6l.2 1.6M219.1 136.2l.4 .4M219.5 136.6h3M223.1 134.6l-.3 1.8-.3 .2M223.2 134.5l-.2 .1M224.1 136.9h12.6M225.6 134.5h11.1M225.6 132.7h11.1M236.1 137.8v5h-5M236.1 132.7v.9"/>
<path d="M236.1 135.4v.9M240.6 131h-4.5v.9M44 141.6h6.3M51.2 141.6h2.6M57.1 141.6h6.4M79.3 144.7h1.2M81.4 144.7h6.3M157.6 141.6h6.3M164.8 141.6h2.7M170.8 141.6h6.4M193 144.7h1.2M195.1 144.7h6.3"/>
<path d="M266.6 157.8v33h-103.9"/>
<circle cx="107.8" cy="125.5" r="2.48"/>
<circle cx="180.5" cy="125.5" r="2.48"/>
<circle cx="107.8" cy="146.2" r="2.48"/>
</g>
<g fill="#000" stroke="#000" stroke-width=".2">
<path d="M48.8 72.9l.9-.1v.3zM110.1 72.8l.9 .1-.9 .2zM162.5 72.9l.9-.1v.3zM223.8 72.8l.9 .1-.9 .2zM122.4 79.2l.1 .9h-.3zM236.1 79.2l.1 .9h-.3zM122.2 117.2h.3l-.1 .9zM235.9 117.2h.3l-.1 .9zM89.6 136.9l2.6 1.4-.6 .8zM96.1 130.3l.7 .7-2.5 1.7zM122.4 134.5l.1 .9h-.3zM122.2 131.9h.3l-.1 .8z"/>
<path d="M122.2 133.6h.3l-.1 .9zM122.4 136.9l.1 .9h-.3zM168.7 130.3l.7 .7-2.5 1.7zM236.1 134.5l.1 .9h-.3zM235.9 131.9h.3l-.1 .8zM235.9 133.6h.3l-.1 .9zM236.1 136.9l.1 .9h-.3zM50.3 141.6l.9-.1v.3zM53.8 141.5l.9 .1-.9 .2zM56.2 141.6l.9-.1v.3zM78.4 144.7l.9-.1v.3zM80.5 144.6l.9 .1-.9 .2z"/>
<path d="M163.9 141.6l.9-.1v.3zM167.5 141.5l.9 .1-.9 .2zM169.9 141.6l.9-.1v.3zM192.1 144.7l.9-.1v.3zM194.2 144.6l.9 .1-.9 .2z"/>
</g>
<g fill="none" stroke="#000" stroke-width=".2">
<path d="M180.9 30.8h85.7M180.9 35h85.7M180.9 39.2h85.7M190.9 25.4v18M211.9 25.4v18M255 25.4v18M266.6 43.4h-85.7v-18h85.7v26.5M162.7 157.8h103.9v3.2h-103.9zM165.1 158.7h.7M165.5 158.7v1.1M166.1 159.2l.3-.2 .3 .1v.7M166.1 158.7v1.1"/>
<path d="M167.1 158.7h.1M167.1 159.1v.7M168 159.2l-.2-.2-.3 .2 .5 .2v.3h-.5v-.1M169.7 159.2a.35 .35 0 0 0-.5-.1 .35 .35 0 0 0 0 .5 .35 .35 0 0 0 .5 0M169.7 158.7v1.1M170.1 159v.8M170.5 159l-.2 .1-.2 .2M171.4 159.2a.35 .35 0 0 0-.5-.1 .35 .35 0 0 0 0 .5 .35 .35 0 0 0 .5 0M171.4 159v.8M171.7 159l.2 .8 .3-.8 .2 .8 .2-.8M172.9 158.7h.1M173 159.1v.7"/>
<path d="M173.4 159.2l.4-.2 .2 .2v.6M173.4 159v.8M174.9 159v1l-.2 .1-.2-.1M174.9 159.2a.35 .35 0 0 0-.5-.1 .35 .35 0 0 0 0 .5 .35 .35 0 0 0 .5 0M177.1 159.1l-.2-.1a.63 .63 0 0 1-.8 .6v-.3l.5-.4-.2-.2-.1 .1v.3l.5 .6 .3-.1M178.7 159.2a.35 .35 0 0 0-.5-.1 .35 .35 0 0 0 0 .5 .35 .35 0 0 0 .5 0M178.7 158.7v1.1M179.1 159.3h.6a.35 .35 0 0 0-.5-.3 .35 .35 0 0 0-.1 .6l.2 .2 .4-.2M180.6 159.2l-.2-.2-.4 .2 .5 .2v.3h-.5v-.1M180.9 158.7h.1M180.9 159.1v.7M181.9 159v1l-.2 .1-.2-.1"/>
<path d="M181.9 159.2a.35 .35 0 0 0-.5-.1 .35 .35 0 0 0 0 .5 .35 .35 0 0 0 .5 0M182.4 159.2l.2-.2 .3 .1 .1 .7M182.4 159v.8M184 158.7h.1zM184.1 159.1v.7M185 159.2l-.2-.2-.4 .2 .5 .2v.3l-.3 .1-.2-.2M185.9 159h.4M186.1 158.7v.8v.2l.2 .1M186.6 159.2l.3-.2 .3 .1v.7M186.6 158.7v1.1M187.6 159.3h.6a.35 .35 0 0 0-.4-.3 .35 .35 0 0 0-.2 .6l.3 .2 .3-.2M189.3 159.2a.35 .35 0 0 1 .5-.1 .35 .35 0 0 1 0 .5 .35 .35 0 0 1-.5 0"/>
<path d="M189.3 159v1.1M190.3 159v.8M190.7 159h-.2l-.2 .3M192 159.2a.35 .35 0 0 1 .5-.1 .35 .35 0 0 1 0 .5 .35 .35 0 0 1-.5 0M192 159v1.1M192.9 159.3h.6a.35 .35 0 0 0-.5-.3 .35 .35 0 0 0-.1 .6l.3 .2 .3-.2M193.9 159v.8M194.3 159h-.1l-.3 .3M194.5 159h.3M194.6 158.7v.8l.3 .3M195.1 159l.3 .8 .4-.8M195.4 159.8l-.3 .3"/>
<path d="M197.6 159h.4M198.1 158.7h-.2l-.1 .2v.9M199.8 158.7v1.1l-.8-1.1v1.1M200.2 158.7v1.1M200.6 158.7v1.1M200.6 159.2h.8M201.4 158.7v1.1M201.6 158.7l.4 1.1 .5-1.1M202.6 159.8l.4-1.1 .4 1.1M202.7 159.4h.6M204.2 158.7h.7M204.6 158.7v1.1"/>
<path d="M205.2 159.2h.4M205.9 158.7h-.7v1.1h.7M207 158.9a.46 .46 0 0 0-.7-.2 .46 .46 0 0 0-.2 .6 .42 .42 0 0 0 .4 .5 .42 .42 0 0 0 .5-.3M207.3 159.2h.8M207.3 158.7v1.1M208.1 158.7v1.1M209.2 158.7v1.1l-.7-1.1v1.1M210.8 158.7v1.1h.6M211.7 158.8a.51 .51 0 0 1 .8 .3 .51 .51 0 0 1-.6 .6l-.2-.4zM213.6 158.9a.45 .45 0 0 0-.6-.2 .45 .45 0 0 0-.2 .6 .4 .4 0 0 0 .4 .5 .4 .4 0 0 0 .4-.5h-.3M214 158.7v1.1M214.4 159.2h.4"/>
<path d="M215.1 158.7h-.7v1.1h.7M216.1 158.8l-.3-.1-.5 .1 .1 .3 .6 .2v.4l-.4 .1-.3-.2M216.5 159.6v.2zM218.4 158.7v1.1l-.8-1.1v1.1M219.7 159h.4M219.9 158.7v.8v.2l.2 .1M221 159h.3M221.1 158.7v.8l.3 .3M223.4 159.2a.35 .35 0 0 1 .5-.1 .35 .35 0 0 1 0 .5 .35 .35 0 0 1-.5 0M223.4 158.7v1.1M224.4 159.3h.6a.35 .35 0 0 0-.5-.3 .35 .35 0 0 0-.1 .6l.2 .2 .4-.2M226.6 159.2l-.3-.2-.3 .2 .5 .2v.3l-.3 .1-.2-.2"/>
<path d="M227.9 158.7v1.1M228.9 159.2a.35 .35 0 0 0-.5-.1 .35 .35 0 0 0 0 .5 .35 .35 0 0 0 .5 0M228.9 158.7v1.1M231 159v.8M231.4 159h-.1l-.3 .3M232.9 159.2a.35 .35 0 0 0-.5-.1 .35 .35 0 0 0 0 .5 .35 .35 0 0 0 .5 0M234.3 159.2a.35 .35 0 0 1 .5-.1 .35 .35 0 0 1 0 .5 .35 .35 0 0 1-.5 0M234.3 159v1.1M235.3 158.7h.1M235.3 159.1v.7M235.7 159.3h.6a.35 .35 0 0 0-.5-.3 .35 .35 0 0 0-.1 .6l.3 .2 .3-.2M237.3 159.2a.35 .35 0 0 0-.6-.1 .35 .35 0 0 0 0 .5 .35 .35 0 0 0 .6 0"/>
<path d="M237.3 158.7v1.1M238.2 159h.4M238.4 158.7v.8v.2l.3 .1M241.2 159.2a.35 .35 0 0 0-.5-.1 .35 .35 0 0 0 0 .5 .35 .35 0 0 0 .5 0M241.2 159v.8M241.7 159.2l.4-.2 .2 .2v.6M241.7 159v.8M242.6 159l.3 .8 .3-.8M242.9 159.8l-.4 .3M245.1 159h.3M245.2 158.7v.8l.1 .2 .2 .1M245.8 159.2l.4-.2 .2 .2v.6"/>
<path d="M245.8 158.7v1.1M246.7 159.3h.7l-.1-.2a.35 .35 0 0 0-.5 0 .35 .35 0 0 0 .1 .5 .35 .35 0 0 0 .5 0M247.8 159v.8M248.2 159h-.2l-.2 .3M249.7 159.2a.35 .35 0 0 0-.5-.1 .35 .35 0 0 0 0 .5 .35 .35 0 0 0 .5 0M251.1 159.2l.2-.2 .3 .1 .1 .7M251.1 159v.8M252.6 159.2a.34 .34 0 0 0-.5-.1 .34 .34 0 0 0 0 .5 .34 .34 0 0 0 .5 0M253 159.3h.6a.35 .35 0 0 0-.5-.3 .35 .35 0 0 0-.1 .6l.2 .2 .4-.2M254 159v.8M254.4 159l-.3 .1-.1 .2M254.7 159.2l.4-.2 .2 .2v.6"/>
<path d="M254.7 159v.8M255.7 159.6v.2zM162.7 176.7h103.9M162.7 173.2h103.9M162.7 161v29.8M162.7 170.5h41.5M164.5 161h102.1M172.2 170.5v13.3M183.3 170.5v13.3M193 170.5v13.3M204.2 161v29.8M162.7 183.8h103.9"/>
<path d="M162.7 180.2h103.9M162.7 187.3h103.9M226.5 187.3v3.5M243.7 187.3v3.5M252.5 183.8v3.5"/>
<circle cx="191.2" cy="159.4" r=".37"/>
<circle cx="197" cy="159.3" r=".36"/>
<circle cx="210" cy="159.2" r=".51"/>
<circle cx="219.1" cy="159.3" r=".36"/>
<circle cx="222" cy="159.4" r=".37"/>
<circle cx="227.2" cy="159.3" r=".37"/>
<circle cx="230.3" cy="159.3" r=".36"/>
<circle cx="233.6" cy="159.3" r=".36"/>
<circle cx="239.3" cy="159.4" r=".37"/>
<circle cx="244.5" cy="159.4" r=".37"/>
<circle cx="250.3" cy="159.4" r=".37"/>
</g>
<g font-size="4.1">
<text x="75.2" y="72.3">1050</text>
<text x="188.8" y="72.3">1050</text>
<text x="121.7" y="102.1" transform="rotate(-90 121.7 102.1)">655</text>
<text x="235.4" y="102.1" transform="rotate(-90 235.4 102.1)">655</text>
<text x="106.5" y="126.9">1</text>
<text x="122.8" y="130.3">30</text>
<text x="179.4" y="126.9">3</text>
<text x="236.2" y="130.3">16</text>
<text x="44.4" y="141">75</text>
<text x="58.4" y="141">25</text>
<text x="117.4" y="142.1">40</text>
<text x="158" y="141">75</text>
<text x="172.1" y="141">25</text>
<text x="231" y="142.1">40</text>
<text x="82.7" y="144.1">50</text>
<text x="106.8" y="147.6">2</text>
<text x="196.4" y="144.1">50</text>
</g>
<g font-size="2.8">
<text x="181.5" y="29">SR NO</text>
<text x="191.8" y="29">DESCRIPTION</text>
<text x="222" y="29">SPECIFICATION</text>
<text x="257.6" y="29">QTY</text>
<text x="184.6" y="33.9">1</text>
<text x="193.4" y="33.9">PROFILE</text>
<text x="214.2" y="33.9">655 X 30 THK X 1050L</text>
<text x="256.1" y="33.8">1 NO</text>
<text x="184.9" y="38.1">2</text>
<text x="197" y="38.2">ISMC</text>
<text x="214.2" y="38.1">75 X 40 X 645L</text>
<text x="256.3" y="38">20 NOS</text>
<text x="184.8" y="42.4">3</text>
<text x="193.4" y="42.4">PROFILE</text>
<text x="214.2" y="42.4">655 X 16 THK X 1050L</text>
<text x="256.1" y="42.3">1 NO</text>
<text x="171.7" y="167">PRESSING BED</text>
</g>
<g font-size="2.7">
<text x="235.7" y="163.8">NIHVA TECHNOLOGIES</text>
<text x="239.7" y="166.9">PVT. LTD. PUNE</text>
</g>
<g font-size="2.5">
<text x="205.5" y="179.3">PROJECT -</text>
<text x="205.6" y="175.8">CLIENT -</text>
<text x="205.4" y="182.8">SITE LOCATION -</text>
<text x="204.9" y="189.9">SCALE: NTS</text>
<text x="205.4" y="186.3">DWG. NO. :NIHVA/19-20/VDR/193</text>
<text x="227.2" y="189.9">WT:</text>
<text x="244.8" y="189.9">SHEET: 01 OF 01</text>
<text x="253.6" y="186.3">REV- R00</text>
</g>
<text font-size="2.1" x="163.3" y="186.1">If any queries contact : design@nihva.com</text>
<g font-size="2">
<text x="173.6" y="172.6">NAME</text>
<text x="185.7" y="172.6">SIGN</text>
<text x="195.4" y="172.6">DATE</text>
<text x="238.5" y="172.9">Website:- www.nihva.com</text>
<text x="239" y="171.1">Email:- info@nihva.com</text>
<text x="240.3" y="169">Tel : 020 66304033</text>
<text x="173.7" y="175.7">P.A</text>
<text x="173.8" y="179">G.J</text>
<text x="193.4" y="175.6">22.10.2019</text>
<text x="193.4" y="179.2">22.10.2019</text>
</g>
<g font-size="1.8">
<text x="163.9" y="163.2">TITLE</text>
<text x="163.1" y="178.8">CHECK</text>
<text x="163.2" y="175.7">DRAWN</text>
<text x="163.2" y="182.3">APPRD.</text>
</g>
<text font-size="1.7" x="169.3" y="189.6">ALL DIMENSION ARE IN mm</text>
</svg>
